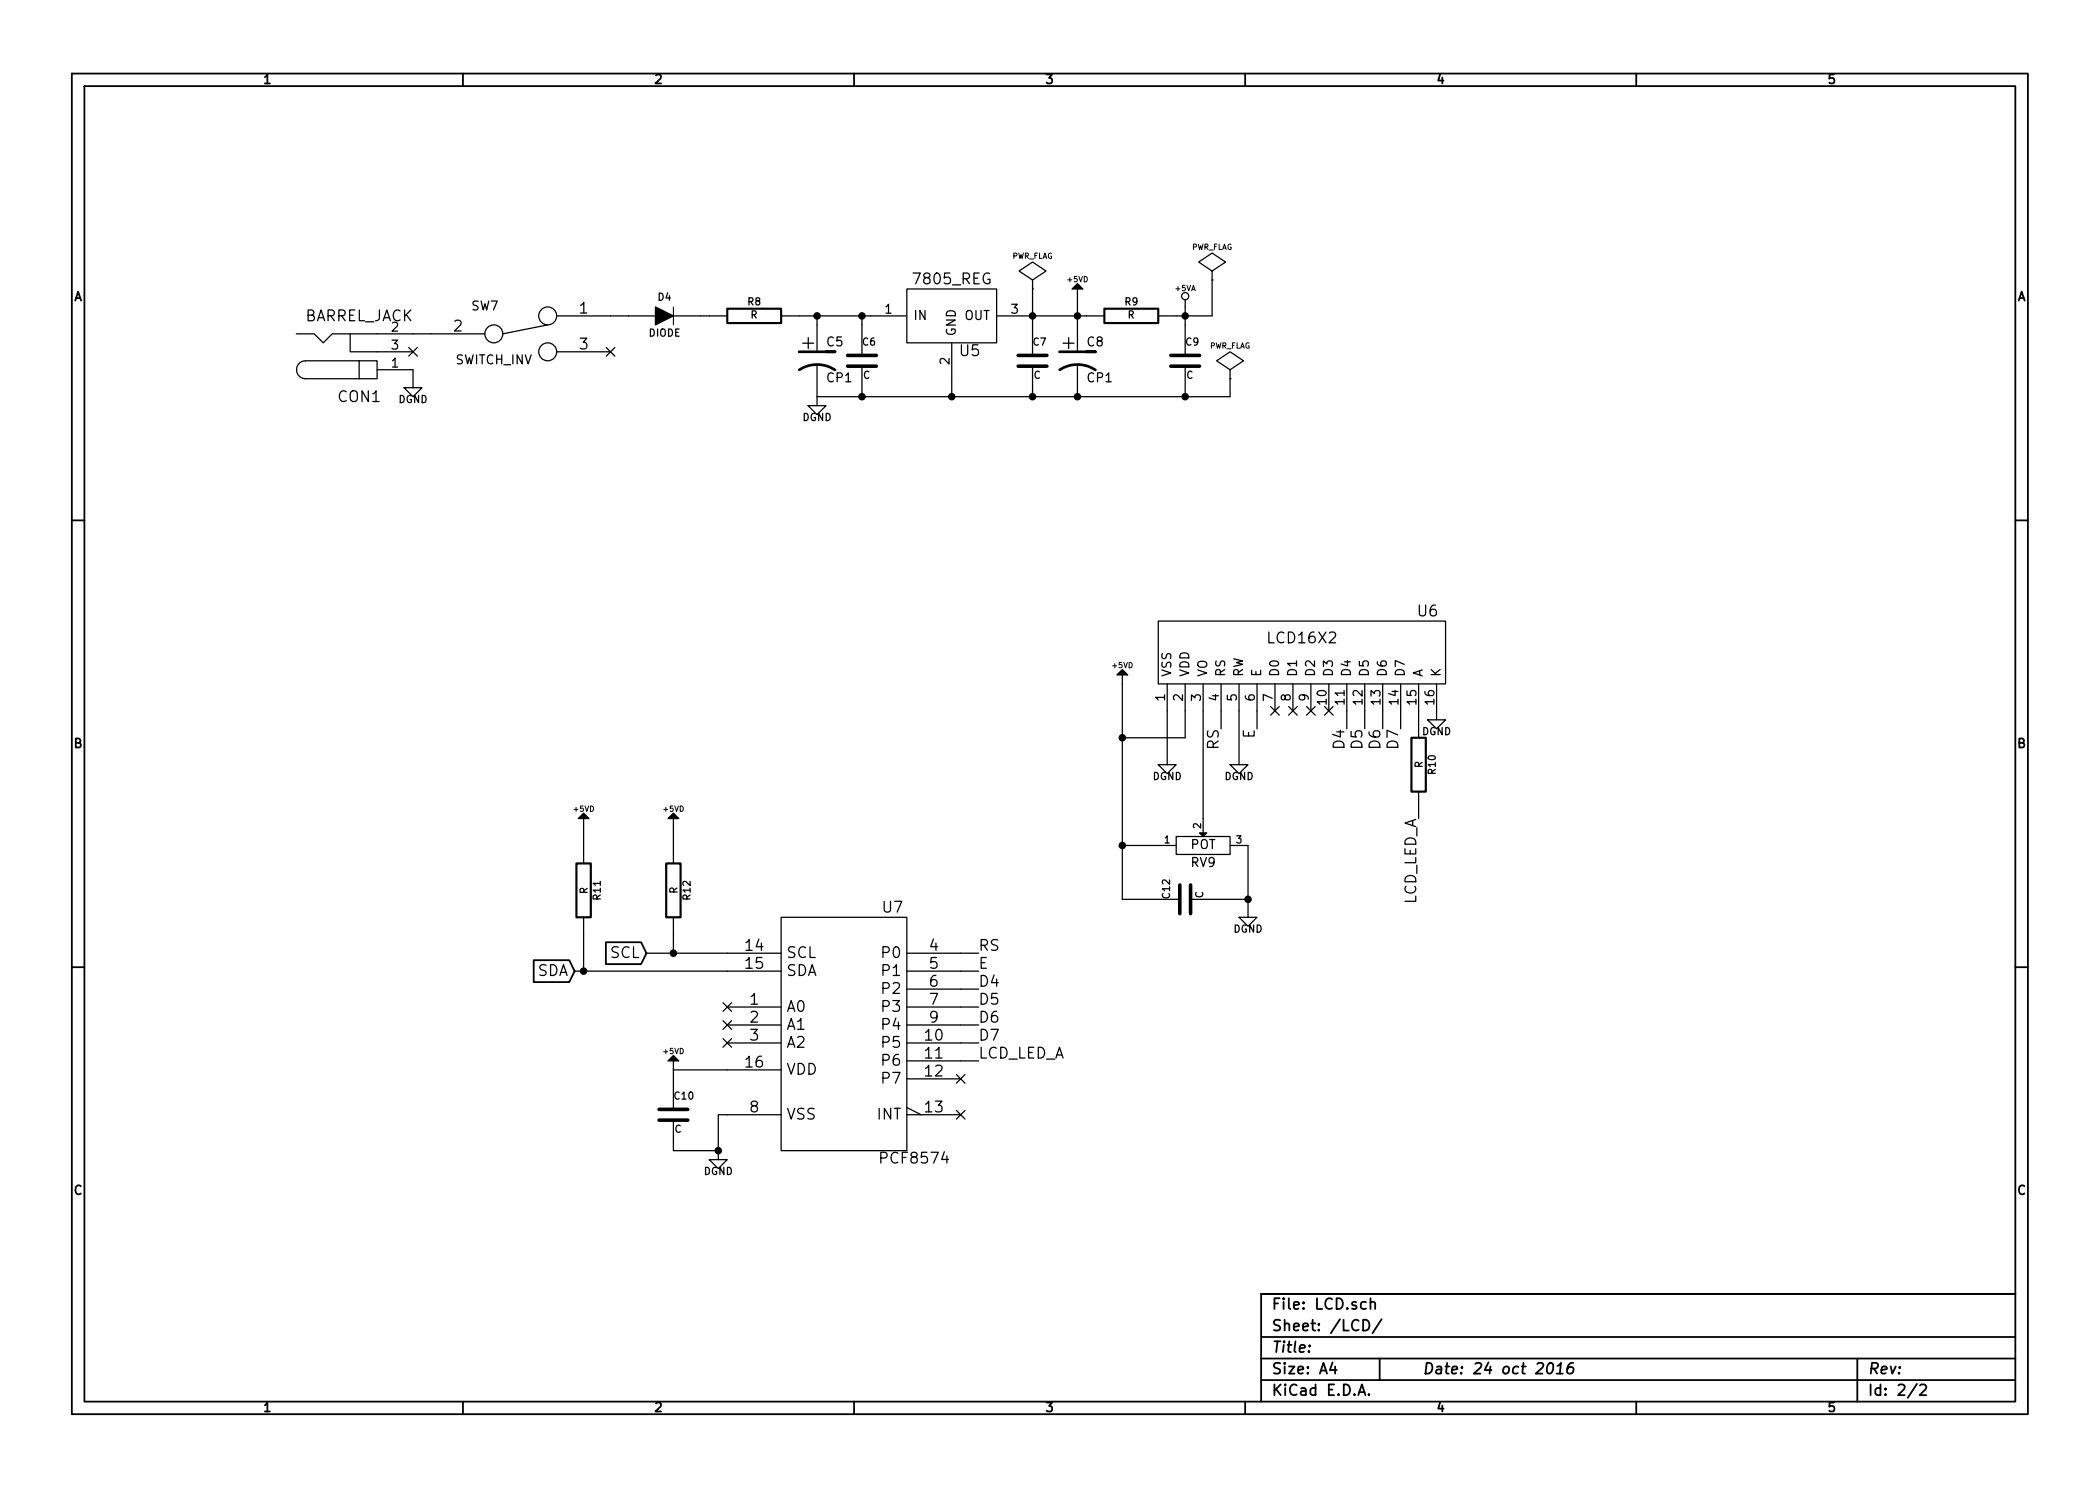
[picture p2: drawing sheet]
<svg xmlns="http://www.w3.org/2000/svg" width="297mm" height="210mm" viewBox="0 0 297 210" stroke-linecap="round" stroke-linejoin="round" font-family="sans-serif">
<g fill="none" stroke="#000" stroke-width=".25">
<path d="M10.2 10.4h276.6v189.7h-276.6zM11.9 12.2h273.2v186.1h-273.2zM65.5 10.4v1.8M120.8 10.4v1.8M176.1 10.4v1.8M231.4 10.4v1.8M10.2 73.6h1.7M285.1 73.6h1.7M10.2 136.8h1.7M75.5 135.9h5l.8 1.5-.8 1.6h-5zM85.7 133.3h5l.7 1.6-.7 1.5h-5zM285.1 136.8h1.7"/>
<path d="M65.5 198.3v1.8M120.8 198.3v1.8M176.1 198.3v1.8M178.4 189.2h106.7M178.4 195.3h106.7M178.4 192.2h106.7M185.2 190.4h.1l-.1 .1v-.1v.1M188.5 192.8l-.4 1h1M188.8 193.3v1.1M192.1 197.4l.5-1.5 .5 1.5M192.3 197h.7M192.8 186.7a.77 .77 0 0 1 .9 .8 .77 .77 0 0 1-.9 .8z"/>
<path d="M193.6 197.3h.1l-.1 .1-.1-.1h.1v.1M193.9 184.3a.38 .38 0 0 1 .6 .1v.8M193.9 183.7v1.5M195.1 192.2v3.1M195.4 186.7l-1.3 1.9M219.1 192.9a.34 .34 0 0 1 .6 .2 .87 .87 0 0 1-.6 1.3l-.2-.1a1.13 1.13 0 0 1 .2-1.4zM220.2 194.4h.9M220.3 193.3l.5-.5-.2 1.6M222.5 192.8a.72 .72 0 0 0-.8 .7v.7a.52 .52 0 0 0 .8-.1v-.5a.49 .49 0 0 0-.8 .1M231.4 198.3v1.8M262.7 192.2v6.1M271.1 195.8l-1.3 2"/>
<path d="M271.6 196l.2-.1h.4l.2 .1 .1 .3-.1 .2-.9 .9h1M285.1 183.1h-106.7v15.2"/>
</g>
<g fill="none" stroke="#000" stroke-width=".18">
<path d="M146 39.6l2-1.3-2-1.2-1.9 1.2 1.9 1.3v1.3M171.4 39.6h.1M171.4 38.3l2-1.2-2-1.3-1.9 1.3 1.9 1.2v1.3M171.4 39.6v5.1h-7.6M41.9 47.2h2.5l1.3 1.3 1.3-1.3h21.6M49.5 47.2v2.6h8.9M50.8 51h2.5v2.6h-2.5zM50.8 51l-7.6 .1a1.26 1.26 0 0 0-1.2 1.2 1.26 1.26 0 0 0 1.2 1.3h7.6M53.3 52.3h5.1v2.6M57.1 54.9h2.6l-1.3 1.2zM57.8 49.2l1.2 1.2M59 49.2l-1.2 1.2"/>
<path d="M77.5 46l-6.4 1.2M78.7 49.8h7.7M78.7 44.7h14M85.8 49.2l1.2 1.2M87 49.2l-1.2 1.2M95.2 44.7h7.7M110.5 44.7h17.7M114.3 57.4h2.5l-1.2 1.3zM115.6 44.7v5.1M115.6 51.6v5.8M121.9 44.7v5.6M121.9 51.8v4.3"/>
<path d="M128.3 40.9h12.7v7.6h-12.7zM134.6 48.6v7.5M141 44.7h15.2M146 40.9h.1M146 40.9v9.4M146 51.8v4.3M152.4 40.9v8.9M152.4 51.6v4.5M167.6 42.4v7.9M167.6 51.8v4.3M174 53.6h.1M174 52.3l1.9-1.3-1.9-1.2-1.9 1.2 1.9 1.3v1.3"/>
<path d="M174 53.6v2.5h-58.4M158.7 95.5v31.7h8.2M163.8 87.9h40.7v8.9h-40.7zM165.1 96.8v11.4M167.6 96.8v7.6h-8.9M170.2 96.8v21.1M172.7 96.8v6.3M175.3 96.8v11.4M177.8 96.8v6.3M179.7 100l1.2 1.2M180.3 96.8v3.8M180.9 100l-1.2 1.2"/>
<path d="M182.3 100l1.2 1.2M182.9 96.8v3.8M183.5 100l-1.2 1.2M184.8 100l1.2 1.2M185.4 96.8v3.8M186 100l-1.2 1.2M187.4 100l1.2 1.2M188 96.8v3.8M188.6 100l-1.2 1.2M190.5 96.8v6.3M193 96.8v6.3M195.6 96.8v6.3"/>
<path d="M198.1 96.8v6.3M200.7 96.8v7.6M203.2 96.8v5M82.5 115.8v6.4M95.2 115.8v6.4M158.7 119.6h7.7M163.8 108.2h2.6l-1.3 1.3zM166.4 118.4h7.6v2.5h-7.6zM174 108.2h2.5l-1.2 1.3zM174 119.6h2.5v10.2M200.7 112v3.8M201.9 101.8h2.6l-1.3 1.3z"/>
<path d="M81.3 137.4h29.2M82.5 129.8v7.6M91.4 134.9h19.1M95.2 129.8v5.1M110.5 129.8h17.8v33h-17.8zM128.3 134.9h10.1M128.3 137.4h10.1M128.3 139.9h10.1M168.4 127.2h8.1M175.3 129.8h2.5l-1.3 1.3zM95.2 150.1v1.3M95.2 151.4h15.3"/>
<path d="M95.2 151.4v5.6M95.2 158.5v4.3h6.4M102.3 141.9l1.2 1.2M102.3 144.4l1.2 1.2M102.3 147l1.2 1.2M102.9 142.5h7.6M102.9 145h7.6M102.9 147.6h7.6M103.5 141.9l-1.2 1.2M103.5 144.4l-1.2 1.2M103.5 147l-1.2 1.2M110.5 157.7h-8.9v6.4"/>
<path d="M128.3 142.5h10.1M128.3 145h10.1M128.3 147.6h10.1M128.3 157.7h7.6M128.3 150.1h10.1M128.3 152.6h7.6M128.3 156.7l2 1M135.3 152l1.2 1.3M135.3 157.1l1.2 1.2M136.5 152l-1.2 1.3M136.5 157.1l-1.2 1.2M100.3 164.1h2.6l-1.3 1.2z"/>
<circle cx="69.8" cy="47.2" r="1.27"/>
<circle cx="77.5" cy="44.7" r="1.27"/>
<circle cx="77.5" cy="49.8" r="1.27"/>
<circle cx="167.6" cy="41.9" r=".51"/>
</g>
<path d="M92.7 43.4l2.5 1.3-2.5 1.3zM152.4 40.1l.8 .8h-1.6zM158 95.5l.7-.8 .8 .8zM82.5 115.1l.8 .7h-1.5zM95.2 115.1l.8 .7h-1.5zM169.7 117.9h1l-.5 .5zM95.2 149.3l.8 .8h-1.5z" fill="#000" stroke="#000" stroke-width=".18"/>
<g fill="#000" stroke="#000" stroke-width=".25">
<circle cx="115.6" cy="44.7" r=".41"/>
<circle cx="121.9" cy="44.7" r=".41"/>
<circle cx="121.9" cy="56.1" r=".41"/>
<circle cx="134.6" cy="56.1" r=".41"/>
<circle cx="146" cy="56.1" r=".41"/>
<circle cx="146" cy="44.7" r=".41"/>
<circle cx="152.4" cy="56.1" r=".41"/>
<circle cx="152.4" cy="44.7" r=".41"/>
<circle cx="167.6" cy="44.7" r=".41"/>
<circle cx="167.6" cy="56.1" r=".41"/>
<circle cx="158.7" cy="119.6" r=".41"/>
<circle cx="158.7" cy="104.4" r=".41"/>
<circle cx="82.5" cy="137.4" r=".41"/>
<circle cx="95.2" cy="134.9" r=".41"/>
<circle cx="176.5" cy="127.2" r=".41"/>
<circle cx="101.6" cy="162.8" r=".41"/>
</g>
<path d="M102.9 43.7h7.6v2h-7.6zM156.2 43.7h7.6v2h-7.6zM199.6 104.4h2.1v7.6h-2.1zM81.5 122.2h2.1v7.6h-2.1zM94.2 122.2h2.1v7.6h-2.1z" fill="none" stroke="#000" stroke-width=".3"/>
<path d="M119.9 51.8h4.1M119.9 50.3h4.1M144 51.8h4.1M144 50.3h4.1M165.6 51.8h4.1M165.6 50.3h4.1M166.9 125.2v4.1M168.4 125.2v4.1M93.2 158.5h4.1M93.2 157h4.1" fill="none" stroke="#000" stroke-width=".51"/>
<path d="M95.2 43.4v2.6" fill="none" stroke="#000" stroke-width=".15"/>
<path d="M113 49.8h5.1h-1.3M113.1 52.3a4.6 4.6 0 0 1 5 0M149.9 49.8h5h-1.2M149.9 52.3a4.6 4.6 0 0 1 5 0" fill="none" stroke="#000" stroke-width=".38"/>
<g font-size="2.8">
<text x="113.5" y="49.5">+</text>
<text x="150.3" y="49.5">+</text>
</g>
<g font-size="2.1">
<text x="129.4" y="40.3">7805_REG</text>
<text x="42.9" y="45.5">BARREL_JACK</text>
<text x="64.2" y="47">2</text>
<text x="82" y="44.4">1</text>
<text x="82" y="49.5">3</text>
<text x="135.8" y="50.5">U5</text>
<text x="47.9" y="57">CON1</text>
<text x="200.6" y="87.3">U6</text>
<text x="179.5" y="91.1">LCD16X2</text>
<text x="172.5" y="106.1" transform="rotate(-90 172.5 106.1)">RS</text>
<text x="177.5" y="104.5" transform="rotate(-90 177.5 104.5)">E</text>
<text x="190.2" y="105.8" transform="rotate(-90 190.2 105.8)">D4</text>
<text x="192.8" y="105.8" transform="rotate(-90 192.8 105.8)">D5</text>
<text x="195.3" y="105.8" transform="rotate(-90 195.3 105.8)">D6</text>
<text x="197.9" y="105.8" transform="rotate(-90 197.9 105.8)">D7</text>
<text x="124.9" y="129.2">U7</text>
<text x="200.4" y="128.3" transform="rotate(-90 200.4 128.3)">LCD_LED_A</text>
<text x="86.3" y="135.6">SCL</text>
<text x="105.5" y="134.6">14</text>
<text x="105.5" y="137.2">15</text>
<text x="111.3" y="135.6">SCL</text>
<text x="124.9" y="135.6">P0</text>
<text x="131.5" y="134.6">4</text>
<text x="131.5" y="137.2">5</text>
<text x="138.4" y="134.6">RS</text>
<text x="138.4" y="137.2">E</text>
<text x="75.9" y="138.2">SDA</text>
<text x="106.1" y="142.2">1</text>
<text x="111.3" y="143.3">A0</text>
<text x="111.3" y="138.2">SDA</text>
<text x="124.9" y="138.2">P1</text>
<text x="124.9" y="140.7">P2</text>
<text x="124.9" y="143.3">P3</text>
<text x="131.5" y="139.7">6</text>
<text x="131.5" y="142.2">7</text>
<text x="138.4" y="139.7">D4</text>
<text x="138.4" y="142.2">D5</text>
<text x="106.1" y="144.8">2</text>
<text x="106.1" y="147.3">3</text>
<text x="111.3" y="145.8">A1</text>
<text x="111.3" y="148.3">A2</text>
<text x="124.9" y="145.8">P4</text>
<text x="124.9" y="148.3">P5</text>
<text x="130.9" y="147.3">10</text>
<text x="130.9" y="149.9">11</text>
<text x="131.5" y="144.8">9</text>
<text x="138.4" y="144.8">D6</text>
<text x="138.4" y="147.3">D7</text>
<text x="138.4" y="149.9">LCD_LED_A</text>
<text x="105.5" y="151.1">16</text>
<text x="111.3" y="152.1">VDD</text>
<text x="124.9" y="150.9">P6</text>
<text x="124.9" y="153.4">P7</text>
<text x="130.9" y="152.4">12</text>
<text x="106.1" y="157.5">8</text>
<text x="111.3" y="158.5">VSS</text>
<text x="124.1" y="158.5">INT</text>
<text x="130.9" y="157.5">13</text>
<text x="124.8" y="164.7">PCF8574</text>
<text x="179.9" y="185.4">File: LCD.sch</text>
<text x="179.9" y="191.5">Title:</text>
<text x="179.9" y="188.4">Sheet: /LCD/</text>
<text x="179.9" y="197.6">KiCad E.D.A.</text>
<text x="179.9" y="194.5">Size: A4</text>
<text x="201.2" y="194.5">Date: 24 oct 2016</text>
<text x="264.2" y="194.5">Rev:</text>
<text x="264.2" y="197.6">Id: 2/2</text>
</g>
<g font-size="1.8">
<text x="37.3" y="11.9">1</text>
<text x="92.7" y="11.9">2</text>
<text x="148" y="11.9">3</text>
<text x="203.3" y="11.9">4</text>
<text x="258.6" y="11.9">5</text>
<text x="10.4" y="42.7">A</text>
<text x="55.4" y="47">2</text>
<text x="66.7" y="44">SW7</text>
<text x="125.2" y="44.4">1</text>
<text x="129.2" y="45.3">IN</text>
<text x="135.3" y="47.6" transform="rotate(-90 135.3 47.6)">GND</text>
<text x="136.3" y="45.3">OUT</text>
<text x="143.1" y="44.4">3</text>
<text x="285.3" y="42.7">A</text>
<text x="55.4" y="52.1">1</text>
<text x="55.4" y="49.5">3</text>
<text x="64.4" y="51.6">SWITCH_INV</text>
<text x="117" y="49.1">C5</text>
<text x="134.4" y="51.6" transform="rotate(-90 134.4 51.6)">2</text>
<text x="153.8" y="49.1">C8</text>
<text x="117" y="54.1">CP1</text>
<text x="153.8" y="54.1">CP1</text>
<text x="165.7" y="95.8" transform="rotate(-90 165.7 95.8)">VSS</text>
<text x="168.3" y="95.8" transform="rotate(-90 168.3 95.8)">VDD</text>
<text x="170.8" y="95.8" transform="rotate(-90 170.8 95.8)">VO</text>
<text x="173.4" y="95.8" transform="rotate(-90 173.4 95.8)">RS</text>
<text x="175.9" y="95.8" transform="rotate(-90 175.9 95.8)">RW</text>
<text x="178.4" y="95.8" transform="rotate(-90 178.4 95.8)">E</text>
<text x="181" y="95.8" transform="rotate(-90 181 95.8)">D0</text>
<text x="183.5" y="95.8" transform="rotate(-90 183.5 95.8)">D1</text>
<text x="186.1" y="95.8" transform="rotate(-90 186.1 95.8)">D2</text>
<text x="188.6" y="95.8" transform="rotate(-90 188.6 95.8)">D3</text>
<text x="191.1" y="95.8" transform="rotate(-90 191.1 95.8)">D4</text>
<text x="193.7" y="95.8" transform="rotate(-90 193.7 95.8)">D5</text>
<text x="196.2" y="95.8" transform="rotate(-90 196.2 95.8)">D6</text>
<text x="198.8" y="95.8" transform="rotate(-90 198.8 95.8)">D7</text>
<text x="201.3" y="95.8" transform="rotate(-90 201.3 95.8)">A</text>
<text x="203.8" y="95.8" transform="rotate(-90 203.8 95.8)">K</text>
<text x="164.8" y="99.2" transform="rotate(-90 164.8 99.2)">1</text>
<text x="167.4" y="99.2" transform="rotate(-90 167.4 99.2)">2</text>
<text x="169.9" y="99.2" transform="rotate(-90 169.9 99.2)">3</text>
<text x="172.5" y="99.2" transform="rotate(-90 172.5 99.2)">4</text>
<text x="175" y="99.2" transform="rotate(-90 175 99.2)">5</text>
<text x="177.5" y="99.2" transform="rotate(-90 177.5 99.2)">6</text>
<text x="180.1" y="99.2" transform="rotate(-90 180.1 99.2)">7</text>
<text x="182.6" y="99.2" transform="rotate(-90 182.6 99.2)">8</text>
<text x="185.2" y="99.2" transform="rotate(-90 185.2 99.2)">9</text>
<text x="187.7" y="99.6" transform="rotate(-90 187.7 99.6)">10</text>
<text x="190.2" y="99.6" transform="rotate(-90 190.2 99.6)">11</text>
<text x="192.8" y="99.6" transform="rotate(-90 192.8 99.6)">12</text>
<text x="195.3" y="99.6" transform="rotate(-90 195.3 99.6)">13</text>
<text x="197.9" y="99.6" transform="rotate(-90 197.9 99.6)">14</text>
<text x="200.4" y="99.6" transform="rotate(-90 200.4 99.6)">15</text>
<text x="202.9" y="99.6" transform="rotate(-90 202.9 99.6)">16</text>
<text x="10.4" y="105.9">B</text>
<text x="285.3" y="105.9">B</text>
<text x="168.4" y="120.2">POT</text>
<text x="168.5" y="122.7">RV9</text>
<text x="10.4" y="169.1">C</text>
<text x="285.3" y="169.1">C</text>
<text x="37.3" y="199.8">1</text>
<text x="92.7" y="199.8">2</text>
<text x="148" y="199.8">3</text>
<text x="203.3" y="199.8">4</text>
<text x="258.6" y="199.8">5</text>
</g>
<g font-size="1.4">
<text x="91.7" y="47.7">DIODE</text>
<text x="93.1" y="42.6">D4</text>
<text x="105.8" y="43.3">R8</text>
<text x="106.1" y="45.1">R</text>
<text x="159.1" y="43.3">R9</text>
<text x="159.5" y="45.1">R</text>
<text x="122" y="48.9">C6</text>
<text x="122.1" y="53.6">C</text>
<text x="146.2" y="48.9">C7</text>
<text x="146.2" y="53.6">C</text>
<text x="167.7" y="48.9">C9</text>
<text x="167.8" y="53.6">C</text>
<text x="56.3" y="57.1">DGND</text>
<text x="113.5" y="59.6">DGND</text>
<text x="201.1" y="104.1">DGND</text>
<text x="163" y="110.4">DGND</text>
<text x="173.2" y="110.4">DGND</text>
<text x="201.3" y="108.7" transform="rotate(-90 201.3 108.7)">R</text>
<text x="203.1" y="109.5" transform="rotate(-90 203.1 109.5)">R10</text>
<text x="164.7" y="119.4">1</text>
<text x="169.9" y="117.2" transform="rotate(-90 169.9 117.2)">2</text>
<text x="174.9" y="119.4">3</text>
<text x="83.2" y="126.5" transform="rotate(-90 83.2 126.5)">R</text>
<text x="85" y="127.3" transform="rotate(-90 85 127.3)">R11</text>
<text x="95.9" y="126.5" transform="rotate(-90 95.9 126.5)">R</text>
<text x="97.7" y="127.3" transform="rotate(-90 97.7 127.3)">R12</text>
<text x="165.5" y="127.1" transform="rotate(-90 165.5 127.1)">C12</text>
<text x="170.2" y="127.1" transform="rotate(-90 170.2 127.1)">C</text>
<text x="174.4" y="132">DGND</text>
<text x="95.4" y="155.6">C10</text>
<text x="95.4" y="160.3">C</text>
<text x="99.5" y="166.3">DGND</text>
</g>
<g font-size="1.1">
<text x="168.5" y="35.4">PWR_FLAG</text>
<text x="143.1" y="36.6">PWR_FLAG</text>
<text x="151.1" y="39.9">+5VD</text>
<text x="166.3" y="41.2">+5VA</text>
<text x="171" y="49.3">PWR_FLAG</text>
<text x="157.4" y="94.6">+5VD</text>
<text x="81.2" y="114.9">+5VD</text>
<text x="93.9" y="114.9">+5VD</text>
<text x="93.9" y="149.2">+5VD</text>
</g>
</svg>
